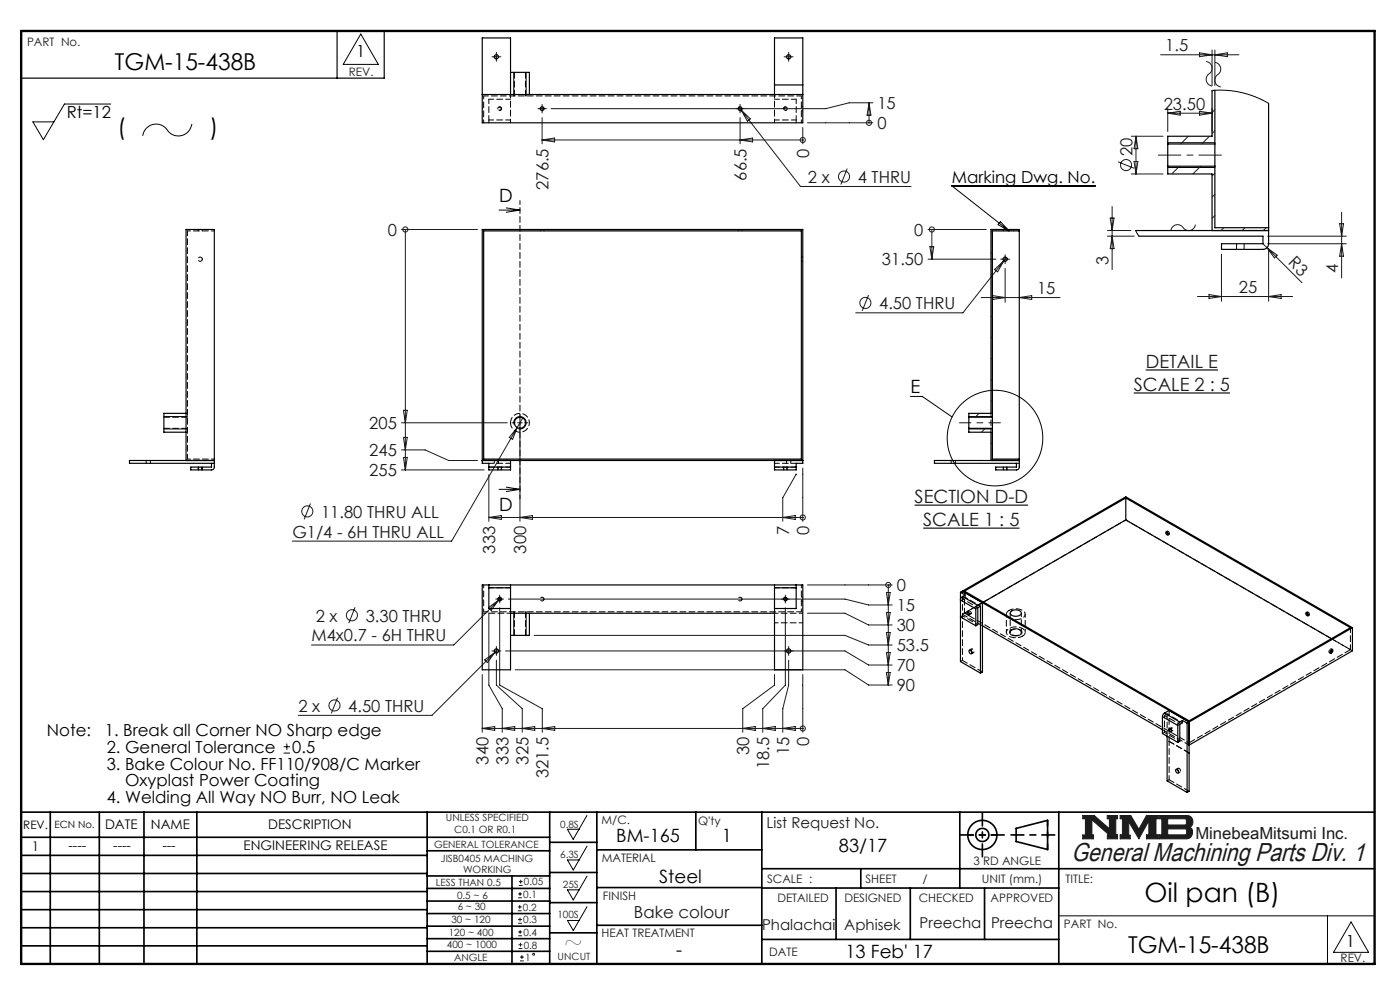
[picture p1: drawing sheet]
<svg xmlns="http://www.w3.org/2000/svg" width="297mm" height="210mm" viewBox="0 0 297 210" stroke-linecap="round" stroke-linejoin="round" font-family="sans-serif">
<g fill="none" stroke="#000" stroke-width=".35">
<path d="M4.5 172.3h287.1M4.5 177.6h112.1M10.7 172.3v32.2M21.1 172.3v32.2M30.5 172.3v32.2M41.8 172.3v32.2M90.6 172.3v32.2M116.6 172.3v32.2M116.6 178.7h10M126.6 172.3v32.2M147.6 172.3v8M161.6 172.3v32.2"/>
<path d="M203.6 172.3v16.1M215.6 175.7l6.6-1.7v6.2l-6.6-1.7zM224.6 172.3v32.2M4.5 185.3h86.1M4.5 181.4h86.1M4.5 189.1h86.1M4.5 193h86.1M4.5 196.8h86.1M90.6 199.1h26M90.6 193.8h26M90.6 188.5h26M90.6 191.1h26"/>
<path d="M90.6 180.5h26M90.6 185.8h26M90.6 196.5h26M108.6 185.8v18.5M116.6 185.1h10M116.6 191.5h10M116.6 197.9h10M126.6 196.3h35M126.6 188.3h35M126.6 180.3h35M161.6 184.3h130M161.6 199.3h63"/>
<path d="M161.6 188.4h63M177.4 188.4v10.9M182.6 184.3v4.1M193.1 188.4v10.9M208.9 188.4v10.9M4.5 200.6h86.1M90.6 201.8h26"/>
<circle cx="208.4" cy="177.1" r="3.1"/>
<circle cx="208.4" cy="177.1" r="1.39"/>
</g>
<path d="M229.7 173h2.4l3.3 2.8v-2.1h-.5v-.7h2.2v.7h-.4v3.4h.4v.8h-2.2v-.8h.4l-3.7-3.2v3.2h.4v.8h-2.3v-.8h.6v-3.4h-.6zM237.6 173h2.3l1.7 2.9 1.6-2.9h2.5v.7h-.5v3.4h.5v.8h-2.5v-.8h.5v-3l-2.1 3.8-2.1-3.6v2.9h.3v.7h-2.2v-.8h.5v-3.4h-.5zM245.9 173h6a1.34 1.34 0 0 1 1.1 1 1.34 1.34 0 0 1-.6 1.5 1.33 1.33 0 0 1 .5 1.4 1.33 1.33 0 0 1-1.2 1h-5.8v-.8h.6v-3.4h-.6zM247.7 173.7h3.8l.2 .2v.8l-.3 .3h-3.7zM247.7 175.8h3.8l.2 .3v.7l-.3 .3h-3.7z" fill="none" stroke="#191924" stroke-width=".21"/>
<path d="M76.5 7.2l3.8 6.5h-7.5zM124.5 173l-2.9 5-1.2-2.1h2.4M124.5 179.5l-2.9 5.1-1.2-2.2h2.4M124.5 185.8l-2.9 5.1-1.2-2.1h2.4M124.5 192.3l-2.9 5.1-1.2-2.1h2.4M224.6 194.3h67M281.6 194.3v10.2M286.6 195.6l3.7 6.4h-7.4z" fill="none" stroke="#000" stroke-width=".21"/>
<path d="M4.5 6.6h287.1" fill="none" stroke="#000" stroke-width=".21" stroke-dasharray="6.3 1.3 1.3 1.3" stroke-dashoffset="1.9"/>
<path d="M71.5 6.6v10M81.5 6.6v10h-77" fill="none" stroke="#000" stroke-width=".25"/>
<path d="M205.3 177.1h6.2M222.2 174v6.2" fill="none" stroke="#000" stroke-width=".35" stroke-dasharray="15.2 1.3 1.3 1.3" stroke-dashoffset="14.1"/>
<path d="M203.8 177.1h9.2M208.4 172.5v9.2M214.5 177.1h9.3" fill="none" stroke="#000" stroke-width=".35" stroke-dasharray="15.2 1.3 1.3 1.3" stroke-dashoffset="12.5"/>
<path d="M4.5 6.6h287.1v197.9h-287.1z" fill="none" stroke="#000" stroke-width=".5"/>
<path d="M229.7 173v.7h.6v3.4h-.6v.8h2.3v-.8h-.4v-3.2l3.7 3.2h-.4v.8h2.2v-.8h-.4v-3.4h.4v-.7h-2.2v.7h.5v2.1l-3.3-2.8zM237.6 173v.7h.5v3.4h-.5v.8h2.2v-.7h-.3v-2.9l2.1 3.6 2.1-3.8v3h-.5v.8h2.5v-.8h-.5v-3.4h.5v-.7h-2.5l-1.6 2.9-1.7-2.9zM247.7 175.8h3.8l.2 .3v.7l-.3 .3h-3.7zM245.9 173v.7h.6v3.4h-.6v.8h6.3l.5-.5 .3-.8-.1-.7-.5-.4a1.34 1.34 0 0 0 .6-1.5 1.34 1.34 0 0 0-1.1-1zM247.7 173.7h3.7l.3 .2v.9l-.3 .2h-3.7z" fill-rule="evenodd" fill="#191924"/>
<g fill="none" stroke="#191924" stroke-width=".21">
<path d="M104.8 12h1M105.3 11.5v1M166.8 12h1M167.3 11.5v1M246.2 11.6h16.6M254.5 11.2l2.6 .4-2.6 .4zM255.9 13a1.54 1.54 0 0 1 1.2 1.4 1.54 1.54 0 0 1-.9 1.6 1.44 1.44 0 0 0 .9 2.2M257.1 10.6v7.6M257.3 19.2l-.2 .2M257.7 10.6v7.5M257.7 11.6l2.7-.4v.8zM257.7 13.2a1.51 1.51 0 0 1 1.3 1.3 1.51 1.51 0 0 1-1 1.6 1.46 1.46 0 0 0 1 2.4"/>
<path d="M114.5 23h1M115 29.7h55.3M115 22.5v1M115 24.9v5.6M115 29.7l2.7-.4v.8zM156.8 22.7l13 16.9h23.5M157 24.9v5.6M157 29.7l2.7-.4v.8zM157 22.5v1M157.3 23.4l1.9 1.8-.6 .5zM170.3 29.7h.1M170.3 27v3.5"/>
<path d="M171.3 26h13.9M179.7 35.8l-1.3 3.3M184.4 26h.1M184.4 21.8v4.2M184.4 21.8l.4 2.6h-.9zM185.2 21.8h-5l-5 1.2h-58.3M237.2 34.3l3.4 1.4M240 36.9h6.7M240 28.9h6.7M240.6 34.3h.8l-.4 2.6zM241 28.9v8M241 28.9l.4 2.6h-.8z"/>
<path d="M247.7 23v4.9M247.7 24h9.4M247.7 24l2.7-.4v.8zM250.2 35.3l-1.6 1.6M252.1 28.9l-1.7 1.6M254.5 23.6l2.6 .4-2.6 .4zM254.7 35.3l-1.6 1.6M256.6 28.9l-1.7 1.6M257.1 23v4.9M257.7 23.3l-.6 .6M257.7 27.8l-.6 .6M257.7 36.7l-.6 .6"/>
<path d="M85.2 48.7h16.1M86 48.7h.1M86 48.7v51M196.9 48.7h12.3M196.9 55h14.4M197.3 52.3h.8l-.4 2.7zM197.7 48.7h.1M197.7 48.7v6.3M210.5 53.4l-.3 .3M210.5 57.9l-.3 .3M210.8 48.7l-.6 .5M211 57.2l2-1.9-1.4 2.4z"/>
<path d="M212.7 55h1M213.2 56.9v7.2M213.2 54.5v1M213.5 54.6l-9.2 11.8h-22.8M215.3 48.7l-.3 .3M234.9 50.1h5.7M234.9 48.9h5M235.5 46.3h.8l-.4 2.6zM235.9 43.8v13.4M235.9 50.1l.4 2.6h-.8zM253.6 47.7a1.54 1.54 0 0 1-1.3 1.2 1.54 1.54 0 0 1-1.6-.9 1.44 1.44 0 0 0-2.3 .9M257.7 41.2l-.6 .6"/>
<path d="M257.7 45.7l-.6 .6M259.1 53.9v10M259.6 48.3l-.6 .6M264.1 48.3l-.6 .6M267.9 51.7l8.3 8.3M268.6 48.3l-.6 .6M268.8 52.5l2.1 1.6-.5 .6zM268.9 50.1h16.7M268.9 51.7h16.7M269.1 52.7v11.2M284.2 47.5h.8l-.4 2.6zM284.6 45v14"/>
<path d="M284.6 51.7l.4 2.6h-.8zM184.3 62.6l-1.4 3.3M208.1 63.1h16.8M210.5 66.9l-.3 .3M210.5 71.4l-.3 .3M210.5 75.9l-.3 .3M210.6 62.7l2.6 .4-2.6 .4zM216.2 63.1l2.7-.4v.8zM254 62.9h20.2M256.5 62.5l2.6 .4-2.6 .4zM269.1 62.9l2.7-.4v.8zM85.2 95.4h5l5 2.3h6.1"/>
<path d="M85.2 99.7h17.5M85.2 89.7h22.4M85.6 92.8h.8l-.4 2.6zM85.6 97h.8l-.4 2.7zM85.6 87h.8l-.4 2.7zM109.7 90.7l-13.9 24.1h-33.8M109.7 90.7l-1 2.5-.7-.4zM109.8 89.7h1M110.3 90.7v19.9M110.3 89.2v1M110.9 88.7l-1.2 2M170.3 99.3v11.3"/>
<path d="M207.7 87.7l-.8 .8M209 90.9l-.8 .8M210.5 80.4l-.3 .3M210.5 84.9l-.3 .3M210.5 93.8l-.3 .3M211.5 97.4l-.3 .3M216 97.4l-.3 .3M65.9 106.8l-1.4 3.4M103.7 109.8h66.6M103.7 100.7v9.9M103.7 109.8l2.7-.4v.8zM110.3 109.8l2.7-.4v.8z"/>
<path d="M166.1 109.8l2.6-.4v.8zM168.9 100.7l-2.8 4.9v5M170.3 109.8h.1M75.3 128.8l-1.3 3.4M102.8 140l2.2-1.6-1.6 2.2zM103.6 128.9l2.2-1.6-1.6 2.2zM103.7 130.1v15.2l2.9 5v5M104.8 138.1h1M105.3 137.6v1M105.5 127.1h1M105.6 137.8l-14 13.9h-28.3M106 126.6v1"/>
<path d="M106 128.9v16.4l9 5v5M106.2 126.8l-9.9 10h-30.2M107.3 138.1h72l5 3h5M107.8 127.1h71.5l5 1.2h5M113.3 134.8h66l5 2h5M166.6 126.6v1M166.6 128.9v16.4l-4.8 5v5M167.3 137.6v1M171.3 124.1h18M171.3 130.1h8l5 2.5h5M188 125.7h.9l-.5 2.6zM188 129.9h.9l-.5 2.7z"/>
<path d="M188 138.4h.9l-.5 2.7zM188 134.2h.9l-.5 2.6zM188.4 124.1h.1M188.4 124.1v21.2M71.6 148l-1.3 3.3M102.3 154.5h68M102.3 143.1v12.2M102.3 154.5l2.7-.4v.8zM105.3 140v5.3l5.5 5v5M106.6 154.5l2.6-.4v.8zM109.3 142.1h70l5 3.2h5M110.8 154.5l2.6-.4v.8z"/>
<path d="M115 154.5l2.7-.4v.8zM157.6 154.5l2.6-.4v.8zM161.8 154.5l2.7-.4v.8zM164.3 143.1v2.2l-6.7 5v5M166.1 154.5l2.6-.4v.8zM167.3 140v5.3l-1.2 5v5M170.3 154.5h.1M170.3 143.1v12.2M188 142.7h.9l-.5 2.6zM109.9 193.2h.8M109.9 192.4h.8M109.9 195.9h.8"/>
<path d="M109.9 195h.8M109.9 190.4h.8M109.9 189.6h.8M109.9 198.5h.8M109.9 197.7h.8M110.1 187.8h.8M110.1 187h.8M110.3 192v.8M110.3 194.6v.9M110.3 189.2v.8M110.3 197.3v.8M110.4 200v.8"/>
<path d="M110.5 186.6v.8M110 201.2h.8M110 200.4h.8M110.3 203.8h.8M110.3 203h.8M110.7 202.6v.8"/>
<circle cx="170.3" cy="29.7" r=".54"/>
<circle cx="179.1" cy="37.5" r="1.18"/>
<circle cx="184.4" cy="26" r=".54"/>
<circle cx="238.9" cy="35" r="1.18"/>
<circle cx="86" cy="48.7" r=".54"/>
<circle cx="197.7" cy="48.7" r=".54"/>
<circle cx="183.6" cy="64.3" r="1.18"/>
<circle cx="65.2" cy="108.5" r="1.18"/>
<circle cx="170.3" cy="109.8" r=".54"/>
<circle cx="74.7" cy="130.5" r="1.18"/>
<circle cx="188.4" cy="124.1" r=".54"/>
<circle cx="71" cy="149.6" r="1.18"/>
<circle cx="170.3" cy="154.5" r=".54"/>
<circle cx="113.2" cy="202.4" r=".2"/>
</g>
<path d="M243.1 78.5h15.3M240.5 83.4h20.4M194 107.1h24.1M195.9 112h20.4" fill="none" stroke="#000" stroke-width=".24"/>
<g fill="none" stroke="#000" stroke-width=".21">
<path d="M109 15.3v5M111.6 15.3v5M257.1 19.2h3.1l3.1 .4 3 1 2.8 1.3M23.5 22.1h-9.8l-4.5 7.5-2.2-3.7h4.4M40.7 26.3a2.98 2.98 0 0 1-2.5 2.5 2.98 2.98 0 0 1-3.1-1.7 2.87 2.87 0 0 0-2.9-.6 2.87 2.87 0 0 0-1.9 2.3M105.6 23.2a.4 .4 0 0 1 .4-.5 .4 .4 0 0 1 .4 .4 .4 .4 0 0 1-.5 .3M166.2 23.2a.4 .4 0 0 1 .4-.5 .4 .4 0 0 1 .4 .4 .4 .4 0 0 1-.5 .3M232.4 39.4h-30.5l12.2 9.6M247.7 30.3h10M247.7 35.5h10M105.9 44.6h4.4M107.4 44.1l2.9 .5"/>
<path d="M110.3 44.6l-2.9 .4M212.2 47l1.9 2-2.4-1.3zM240.9 48.9l.7 1.2M262.3 51.7v1.2M263.9 51.7v1.2M34.8 88.4h5M34.8 91h5M42.1 99.1v.6M42.9 99.1v.6M105.6 99.1v.6M106.4 99.1v.6M109 90a1.32 1.32 0 0 1 1.2-1.6 1.32 1.32 0 0 1 1.4 1.4 1.32 1.32 0 0 1-1.6 1.2"/>
<path d="M166.2 99.1v.6M167 99.1v.6M193.1 84.1h2.6l6.3 4.3M205.5 88.4h5M205.5 91h5M212.8 99.1v.6M213.6 99.1v.6M105.9 103.8h4.4M107.4 103.3l2.9 .5M110.3 103.8l-2.9 .5M105.6 127.2a.4 .4 0 0 1 .4-.5 .4 .4 0 0 1 .4 .4 .4 .4 0 0 1-.5 .4M109 129.8v5"/>
<path d="M111.6 129.8v5M166.2 127.2a.4 .4 0 0 1 .4-.5 .4 .4 0 0 1 .4 .4 .4 .4 0 0 1-.5 .4M205.2 129.8a.38 .38 0 0 1 .4 .3 .38 .38 0 0 1-.2 .4l-.2-.3zM214.4 133.7a1.6 1.6 0 0 1 2.4 .5 1.52 1.52 0 0 1-2.6-.1zM60.2 159.7h1.3M60.2 158.4h1.3M60.9 157.7v1.4M248 154.6a.38 .38 0 0 1 .4 .2 .38 .38 0 0 1-.1 .5l-.3-.4z"/>
<circle cx="211.1" cy="92.9" r="10.1"/>
</g>
<path d="M110.3 42.6v63.2M45.5 97.7h-8.1M214.1 129.5a2.7 2.7 0 0 1 3.3 .5 1.11 1.11 0 0 1-1.1 1.3 2.35 2.35 0 0 1-2.8-.9l.2-.6 .4-.3M216.9 134.9a.91 .91 0 0 0 .6-.9 .91 .91 0 0 0-.9-.8 2.41 2.41 0 0 0-3.1 .8 1.74 1.74 0 0 0 2.2 1.3l1.2-.4M248 165.4v-8.1" fill="none" stroke="#000" stroke-width=".21" stroke-dasharray="1.3 .6" stroke-dashoffset=".4"/>
<path d="M203.5 89.7h8.7" fill="none" stroke="#191924" stroke-width=".21" stroke-dasharray="15.2 1.3 1.3 1.3" stroke-dashoffset="12.8"/>
<g fill="none" stroke="#191924" stroke-width=".21" stroke-dasharray="15.2 1.3 1.3 1.3">
<path d="M104.8 12h-.4M105.3 11.5v-.4M105.3 12.5v.5M105.8 12h.5M166.8 12h-.4M167.3 11.5v-.4M167.3 12.5v.5M167.8 12h.5M114.5 23h-.4M115 22.5v-.4M115 23.5v.4M115.5 23h.4"/>
<path d="M156.5 23h-.4M157 22.5v-.4M157 23.5v.4M157.5 23h.4M212.7 55h-.4M213.2 54.5v-.5M213.2 55.5v.4M213.7 55h.5M109.3 89.7h-.7M110.3 88.7v-.7M110.3 90.7v.7M111.3 89.7h.7"/>
<path d="M104.8 138.1h-.4M105.3 137.6v-.5M105.3 138.6v.4M105.5 127.1h-.3M105.8 138.1h.5M106 126.6v-.3M106 127.6v.3M106.5 127.1h.3M166.1 127.1h-.3M166.6 126.6v-.3M166.6 127.6v.3M166.8 138.1h-.4"/>
<path d="M167.1 127.1h.3M167.3 137.6v-.5M167.3 138.6v.4M167.8 138.1h.5"/>
</g>
<path d="M245.7 32.9h13.4" fill="none" stroke="#191924" stroke-width=".21" stroke-dasharray="15.2 1.3 1.3 1.3" stroke-dashoffset="10.4"/>
<g fill="none" stroke="#000" stroke-width=".25">
<path d="M108.3 15.3h4v4.7M164.3 18h6M257.1 19.2v9.7h-9.4v1.6M257.7 19.1v11.4M102.3 20h68M108.3 20v-12h-6v18h68v-18h-6v12M247.7 30.5v4.8M247.7 35.3v1.6h9.4v12M247.7 35.3h10M247.7 30.5h10M257.7 30.5v4.8M257.7 35.3v13h11.4"/>
<path d="M269.1 21.9v29.8a1.2 1.2 0 0 1-1.2 1.2h-8.8v-1.2h8.8v-1.6h-26.3M102.6 49h67.4v48.4h-67.4zM216.2 49h-5.7v39.5M240.9 48.9h28.2M253.1 48.9h.1M39.5 87.7h-4.7v4h4.7M39.5 97.7v-49h6v50.4a.6 .6 0 0 1-.6 .6h-4.4v-.6h4.4v-.8M45.5 97.7h-18v.6h18M102.3 97.7h68M103.7 99.1v.6h4.6v-.6M103.7 99.1v-.8h-1.4v-49.6h68v49.6h-1.4v.8M103.7 99.1h4.6"/>
<path d="M108.3 97.7v1.4M164.3 99.1v.6h4.6v-.6M164.3 99.1h4.6M164.3 97.7v1.4M205.5 88.5v2.4M205.5 88.5v-.8h4.7v-39h6v50.4a.6 .6 0 0 1-.6 .6h-4.4v-.6h4.4v-.8h-17.4v-.6h18M205.5 90.9v.8h4.7v6M205.5 90.9h5M205.5 88.5h5M208.2 97.7h.1M210.5 88.5v2.4M210.5 90.9v6.5h5.7"/>
<path d="M238.8 110.3l43.7 25.2M238.8 110.3l-30.2 17.4M238.8 105.6v4.7M247.4 112.8a.41 .41 0 0 1 .4 .2 .41 .41 0 0 1-.1 .5l-.4-.4zM247.5 112.8l.1 .3 .3 .3M103.7 124.1v.6M103.7 124.7v4.4h4.6M103.7 124.7h4.6M108.3 124.1v.6M108.3 124.7v17.4h-6v-18h68v18h-6v-17.4M108.3 130.1h56M112.3 130.1v4.7h-4"/>
<path d="M164.3 124.1v.6M164.3 124.7h4.6M168.9 124.1v.6M168.9 124.7v4.4h-4.6M203.8 130.9l3.2 1.8M203.8 125.6v14.7l4.2 2.5M203.8 125.6l.9 .6-.5 .3M204.2 126.5l-.4 .8 3.2 1.8M204.2 125.4l48.1 27.8M204.2 125.4l34.6-20 48.1 27.7M204.2 126.5l3.2 1.9M204.2 125.4l-.4 .2"/>
<path d="M204.6 125.4l34.2-19.8 47.7 27.5-34.2 19.8zM205.2 129.9a.29 .29 0 0 1 .4 .2 .29 .29 0 0 1-.2 .3l-.2-.3zM205.6 137.9a.45 .45 0 0 1 .5 .3 .45 .45 0 0 1-.1 .5l-.3-.2zM206 138l.2 .3M207 132.7l.4-.2v-3.6l.6-.3v14.2M207 129.1v3.6M207.4 128.4l-.4 .7M207.4 128.4l1-.6v14.7l-.4 .3M208.4 132.7l38.2 22.1M214.5 129.7a1.49 1.49 0 0 1 2.2 .3 1.32 1.32 0 0 1-2.4 0zM277.1 129.9a.41 .41 0 0 1 .4 .3 .41 .41 0 0 1-.1 .5l-.3-.3zM277.2 129.9l.1 .4 .3 .2"/>
<path d="M282.4 137.8h.1a.4 .4 0 0 1 .2 .5 .4 .4 0 0 1-.5 .2zM282.5 137.8v.3l-.3 .4M286.9 133.1l-34.6 20.1M286.9 133.1v4.9l-34.6 20M246.6 152l3.3 1.9M246.6 152v3.6l3.3 1.9M247 151.3l-.4 .7M247 151.3l3.3 1.9M247 151.3l1-.6 4.3 2.5M247.6 156.2v9.4l4.2 2.5M248.1 154.6a.29 .29 0 0 1 .3 .2 .29 .29 0 0 1-.2 .4l-.2-.3zM249.9 153.9v3.6"/>
<path d="M250.3 153.2l-.4 .7M250.8 152.8l1 .6M250.8 152.8l-.5 .4M250.8 152.8v.5l-.5 .3v3.6l-.4 .3M251.8 153.4v14.7M252.3 158h.1M252.3 153.2l-.5 .2M252.3 153.2v14.6l-.5 .3M252.3 159.7h.1M249.5 163.2a.43 .43 0 0 1 .5 .3 .43 .43 0 0 1-.2 .5l-.4-.4zM249.9 163.4l.1 .2"/>
<circle cx="105.3" cy="12" r=".45"/>
<circle cx="167.3" cy="12" r=".45"/>
<circle cx="115" cy="23" r=".4"/>
<circle cx="157" cy="23" r=".4"/>
<circle cx="213.2" cy="55" r=".45"/>
<circle cx="110.3" cy="89.7" r="1.18"/>
<circle cx="105.3" cy="138.1" r=".45"/>
<circle cx="106" cy="127.1" r=".33"/>
<circle cx="166.6" cy="127.1" r=".33"/>
<circle cx="167.3" cy="138.1" r=".45"/>
</g>
<path d="M108.3 89.7a2 2 0 0 1 2.9-1.8 2 2 0 0 1 .3 3.4 2 2 0 0 1-3.2-1.3v-.3M204.2 130.3l4.2 2.4M208.4 142.5l-4.2-2.4M248 157.3l4.3 2.4M248 165.4l4.3 2.4" fill="none" stroke="#000" stroke-width=".21" stroke-dasharray="1.3 .6" stroke-dashoffset=".1"/>
<g fill="none" stroke="#000" stroke-width=".21" stroke-dasharray="1.3 .6" stroke-dashoffset=".2">
<path d="M108.3 25.4h-4.6M108.3 21h-4.6M164.3 25.4h4.6M164.3 21h4.6M42.9 55a.45 .45 0 0 0-.6-.4 .45 .45 0 0 0-.1 .7 .45 .45 0 0 0 .7-.2v-.1M39.8 97.4v-48.4M108.3 99.1h-4.6M108.3 98.3h-4.6M164.3 98.3h4.6M164.3 99.1h4.6M108.3 124.7h-4.6M164.3 124.7h4.6"/>
<path d="M204.6 130l4-2.3M204.6 130v-4.6M282.5 135.5l4 2.3M286.5 137.8v-4.7M246.6 154.8l5.7 3.2M247.6 151.4v4.8M248 150.7v6.6"/>
</g>
<g fill="none" stroke="#000" stroke-width=".21" stroke-dasharray="1.3 .6">
<path d="M109.1 15.3v5M103.7 25.4v.6M111.5 20.3v-5M168.9 25.4v.6M170 23.5h.3M170.3 22.6h-.3M42.1 48.7v.3M42.9 49v-.3M114.6 48.7v.3M115.4 49v-.3M156.6 48.7v.3M157.4 49v-.3"/>
<path d="M170 55.4h.3M170.3 54.5h-.3M212.8 48.7v.3M213.6 49v-.3M31 97.7v.6M31.9 98.3v-.6M34.8 90.9h5M37.4 97.7h.1M39.8 88.5h-5M42.1 99.1v.6M42.8 99.7v-.6M104.9 97.7v.6"/>
<path d="M105.7 99.1v.6M105.8 98.3v-.6M106.3 99.7v-.6M166.3 99.1v.6M166.9 97.7v.6M166.9 99.7v-.6M167.8 98.3v-.6M201.8 97.7v.6M202.7 98.3v-.6M212.9 99.1v.6M213.6 99.7v-.6M215.6 98.3h.6"/>
<path d="M238.8 110.3h.1M238.8 105.6v-.2M247.6 112.7l-.2 .1M247.8 113.5l.2-.1M247.9 113.4l.2-.2M109.1 129.8v5M111.5 134.8v-5M170 127.5h.3M170.3 126.6h-.3M204.2 130.6l-.4 .3M204.7 126.7v-.5M205.5 130.5l.5-.3"/>
<path d="M205.6 129.6l-.4 .3M206.1 137.7l-.5 .2M206.1 138.7l.4-.3M277.3 129.8l-.2 .1M277.5 130.6l.2-.1M277.6 130.5l.2-.2M282 138.4l.2 .2M282.2 137.7l.3 .1M282.7 137.8l-.2-.1M203.8 140.3l.4-.2M246.6 155.6l.4-.2M248 157.3h.1"/>
<path d="M248.4 155.2l.4-.3M248.5 154.4l-.4 .2M252.3 153.2v-.3M247.6 165.6l.4-.2M249.9 163l-.4 .2M249.9 164l.5-.3"/>
</g>
<g fill="none" stroke="#000" stroke-width=".21" stroke-dasharray="1.3 .6" stroke-dashoffset=".5">
<path d="M108.3 20v6M164.3 26v-6M210.2 87.7v4M238.8 110.3l48.1 27.7M248.1 113.2a.35 .35 0 0 0-.1-.4 .35 .35 0 0 0-.5 0M102.3 130.1h6M164.3 130.1h6M164.3 132.1h6M214.3 130v4.1M214.7 133.6a1.43 1.43 0 0 1 2 .5 1.32 1.32 0 0 1-2.4 0l.4-.5M216.7 134.1v-4.1M277.8 130.3a.35 .35 0 0 0-.1-.4 .35 .35 0 0 0-.5 0"/>
<path d="M282.2 138.5a.41 .41 0 0 1-.3-.5 .41 .41 0 0 1 .3-.3"/>
</g>
<path d="M102.6 20.3v5.7M106.3 23a.33 .33 0 0 1-.4 .4 .33 .33 0 0 1-.1-.6 .33 .33 0 0 1 .5 .1v.1M166.3 23a.33 .33 0 0 0 .4 .4 .33 .33 0 0 0 .1-.6 .33 .33 0 0 0-.5 .1v.1M170 20.3v5.7M39.8 49h5.7M39.8 97.4h5.7M102.6 129.8v-5.7M170 129.8v-5.7M204.2 130.3l34.6-20M213.5 130.3v3.8M217.5 134.1v-3.8" fill="none" stroke="#000" stroke-width=".21" stroke-dasharray="1.3 .6" stroke-dashoffset=".6"/>
<path d="M102.6 20.3h67.4M103.7 21v4.4M168.9 21v4.4M102.6 129.8h67.4M115.4 127.1a.4 .4 0 0 0-.5-.4 .4 .4 0 0 0-.2 .7 .4 .4 0 0 0 .7-.2v-.1M157.4 127.1a.4 .4 0 0 0-.5-.4 .4 .4 0 0 0-.2 .7 .4 .4 0 0 0 .7-.2v-.1M204.2 127l.5-.3M206.3 137.7h-.3v.3M247 151.8l.6-.4M249.9 163.4v-.4h.2" fill="none" stroke="#000" stroke-width=".21" stroke-dasharray="1.3 .6" stroke-dashoffset=".3"/>
<path d="M204.2 127v-1.6M206 130.1l-.3-.5a.27 .27 0 0 0-.1 .4 .27 .27 0 0 0 .4 .1M248.4 154.5v-.1a.27 .27 0 0 1 .4 .2 .27 .27 0 0 1-.1 .3l-.3-.4" fill="none" stroke="#000" stroke-width=".21" stroke-dasharray="1.3 .6" stroke-dashoffset=".8"/>
<path d="M204.2 130.6v-3.6M204.6 130l47.7 27.6M206.2 138.3l.2 .1a.39 .39 0 0 0 .2-.4 .39 .39 0 0 0-.3-.3M207.4 128.9l-3.2-1.9M207.4 132.5l-3.2-1.9M208 128.6l-3.3-1.9M204.2 140.1v-9.5M247 151.8l3.3 1.8M247 155.4v-3.6M247 155.4l3.3 1.8M247.6 151.4l3.2 1.9M250.1 163a.39 .39 0 0 1 .4 .3 .39 .39 0 0 1-.3 .5l-.2-.2" fill="none" stroke="#000" stroke-width=".21" stroke-dasharray="1.3 .6" stroke-dashoffset=".7"/>
<path d="M252.3 157.6l34.2-19.8" fill="none" stroke="#000" stroke-width=".21" stroke-dasharray="1.3 .6" stroke-dashoffset="-.1"/>
<text font-size="5.6" x="242.8" y="191.4">Oil pan (B)</text>
<text font-size="5.5" fill="#191924" x="227.3" y="182.7">General Machining Parts Div. 1</text>
<g font-size="4.9">
<text x="24.4" y="14.8">TGM-15-438B</text>
<text x="24.9" y="28.6">(</text>
<text x="44.5" y="28.6">)</text>
<text x="119.6" y="201.6">~</text>
<text x="239.3" y="202.1">TGM-15-438B</text>
</g>
<g font-size="3.9">
<text x="105.9" y="43">D</text>
<text x="193.1" y="83.3">E</text>
<text x="105.9" y="108.3">D</text>
<text x="130.7" y="178.6">BM-165</text>
<text x="153.1" y="178.6">1</text>
<text x="178" y="180.6">83/17</text>
<text x="139.8" y="187.2">Steel</text>
<text x="143.5" y="202.9">-</text>
<text x="179.4" y="203.3">13 Feb' 17</text>
</g>
<g font-size="3.9" fill="#191924">
<text x="240.5" y="82.9">SCALE 2 : 5</text>
<text x="243.1" y="78.1">DETAIL E</text>
<text x="194" y="106.7">SECTION D-D</text>
<text x="195.9" y="111.6">SCALE 1 : 5</text>
</g>
<g font-size="3.5" fill="#191924">
<text x="247.2" y="10.9">1.5</text>
<text x="186.1" y="23.1">15</text>
<text x="246.9" y="23.2">23.50</text>
<text x="186.1" y="27.4">0</text>
<text x="171.6" y="33.4" transform="rotate(-90 171.6 33.4)">0</text>
<text x="240.2" y="33.1" transform="rotate(-90 240.2 33.1)">20</text>
<text x="116.3" y="40.3" transform="rotate(-90 116.3 40.3)">276.5</text>
<text x="158.3" y="38.3" transform="rotate(-90 158.3 38.3)">66.5</text>
<text x="171.4" y="38.8">2 x</text>
<text x="182" y="38.8">4 THRU</text>
<text x="82.2" y="50">0</text>
<text x="193.9" y="50">0</text>
<text x="187.1" y="56.3">31.50</text>
<text x="235.2" y="56.2" transform="rotate(-90 235.2 56.2)">3</text>
<text x="273.1" y="55.9" transform="rotate(45 273.1 55.9)">R3</text>
<text x="283.8" y="58" transform="rotate(-90 283.8 58)">4</text>
<text x="186.5" y="65.6">4.50 THRU</text>
<text x="220" y="62.3">15</text>
<text x="262.8" y="62.1">25</text>
<text x="78.3" y="91">205</text>
<text x="78.3" y="96.8">245</text>
<text x="78.3" y="101">255</text>
<text x="68.1" y="109.8">11.80 THRU ALL</text>
<text x="167.4" y="113.5" transform="rotate(-90 167.4 113.5)">7</text>
<text x="171.6" y="113.5" transform="rotate(-90 171.6 113.5)">0</text>
<text x="62" y="114">G1/4 - 6H THRU ALL</text>
<text x="105" y="117.4" transform="rotate(-90 105 117.4)">333</text>
<text x="111.6" y="117.4" transform="rotate(-90 111.6 117.4)">300</text>
<text x="190.2" y="125.4">0</text>
<text x="67" y="131.8">2 x</text>
<text x="77.6" y="131.8">3.30 THRU</text>
<text x="190.2" y="129.7">15</text>
<text x="66.1" y="136.1">M4x0.7 - 6H THRU</text>
<text x="190.2" y="133.9">30</text>
<text x="190.2" y="142.4">70</text>
<text x="190.2" y="138.2">53.5</text>
<text x="190.2" y="146.7">90</text>
<text x="63.3" y="151">2 x</text>
<text x="73.9" y="151">4.50 THRU</text>
<text x="158.9" y="160.2" transform="rotate(-90 158.9 160.2)">30</text>
<text x="167.4" y="160.2" transform="rotate(-90 167.4 160.2)">15</text>
<text x="171.6" y="158.3" transform="rotate(-90 171.6 158.3)">0</text>
<text x="103.6" y="162.2" transform="rotate(-90 103.6 162.2)">340</text>
<text x="107.9" y="162.2" transform="rotate(-90 107.9 162.2)">333</text>
<text x="112.1" y="162.2" transform="rotate(-90 112.1 162.2)">325</text>
<text x="116.4" y="165.1" transform="rotate(-90 116.4 165.1)">321.5</text>
<text x="163.1" y="163.1" transform="rotate(-90 163.1 163.1)">18.5</text>
<text x="253.6" y="178.1">MinebeaMitsumi Inc.</text>
<text x="134.5" y="194.8">Bake colour</text>
</g>
<g font-size="3.5">
<text x="75.6" y="12.1">1</text>
<text x="14.1" y="25.1">Rt=12</text>
<text x="201.9" y="38.9">Marking Dwg. No.</text>
<text x="9.9" y="156.2">Note:</text>
<text x="22.3" y="156.2">1. Break all Corner NO Sharp edge</text>
<text x="22.6" y="159.7">2. General Tolerance</text>
<text x="62" y="159.7">0.5</text>
<text x="22.6" y="163.3">3. Bake Colour No. FF110/908/C Marker</text>
<text x="26.5" y="166.8">Oxyplast Power Coating</text>
<text x="22.6" y="170.3">4. Welding All Way NO Burr, NO Leak</text>
<text x="285.5" y="200.9">1</text>
</g>
<g font-size="3.2" fill="#191924">
<text x="162.6" y="175.5">List Request No.</text>
<text x="161.7" y="197.2">Phalachai</text>
<text x="179.1" y="197.2">Aphisek</text>
<text x="195.1" y="196.8">Preecha</text>
<text x="210.2" y="196.8">Preecha</text>
</g>
<g font-size="2.8">
<text x="22.3" y="175.9">DATE</text>
<text x="32" y="175.9">NAME</text>
<text x="56.9" y="175.9">DESCRIPTION</text>
<text x="6.8" y="180.6">1</text>
<text x="14.5" y="180.3">----</text>
<text x="24" y="180.3">----</text>
<text x="34.5" y="180.3">---</text>
<text x="51.7" y="180.3">ENGINEERING RELEASE</text>
</g>
<g font-size="2.5" fill="#191924">
<text x="5.7" y="9.8">PART No.</text>
<text x="74" y="16">REV.</text>
<text x="127.6" y="174.8">M/C.</text>
<text x="148.1" y="175.1">Q'ty</text>
<text x="127.6" y="182.8">MATERIAL</text>
<text x="206.5" y="183.6">3 RD ANGLE</text>
<text x="127.9" y="191">FINISH</text>
<text x="162.7" y="187.2">SCALE :</text>
<text x="164.9" y="191.4">DETAILED</text>
<text x="179.1" y="191.4">DESIGNED</text>
<text x="183.6" y="187.2">SHEET</text>
<text x="194.9" y="191.4">CHECKED</text>
<text x="195.7" y="187.2">/</text>
<text x="208.3" y="187.2">UNIT (mm.)</text>
<text x="210.2" y="191.4">APPROVED</text>
<text x="226" y="187.2">TITLE:</text>
<text x="225.7" y="196.8">PART No.</text>
<text x="127.6" y="198.9">HEAT TREATMENT</text>
<text x="163.2" y="202.9">DATE</text>
<text x="284.4" y="204.1">REV.</text>
</g>
<text font-size="2.5" x="4.9" y="175.9">REV.</text>
<text font-size="2.1" x="11.6" y="175.6">ECN No.</text>
<g font-size="2.1" fill="#191924">
<text x="92.1" y="179.9">GENERAL TOLERANCE</text>
<text x="94.6" y="174.2">UNLESS SPECIFIED</text>
<text x="96.4" y="176.8">C0.1 OR R0.1</text>
<text x="118.8" y="175.5">0.8S</text>
<text x="93.5" y="182.9">JISB0405 MACHING</text>
<text x="98.2" y="185.3">WORKING</text>
<text x="118.8" y="181.9">6.3S</text>
<text x="92.5" y="187.9">LESS THAN 0.5</text>
<text x="97" y="190.7">0.5 ~ 6</text>
<text x="111" y="190.4">0.1</text>
<text x="111.2" y="187.8">0.05</text>
<text x="119.4" y="188.4">25S</text>
<text x="95.8" y="195.8">30 ~ 120</text>
<text x="97.1" y="193.1">6 ~ 30</text>
<text x="110.9" y="193.2">0.2</text>
<text x="111" y="195.9">0.3</text>
<text x="118.2" y="194.8">100S</text>
<text x="94.8" y="201.1">400 ~ 1000</text>
<text x="95.2" y="198.5">120 ~ 400</text>
<text x="96.3" y="203.9">ANGLE</text>
<text x="111" y="198.5">0.4</text>
<text x="111.1" y="201.2">0.8</text>
<text x="111.4" y="203.8">1</text>
<text x="118.3" y="203.7">UNCUT</text>
</g>
</svg>
